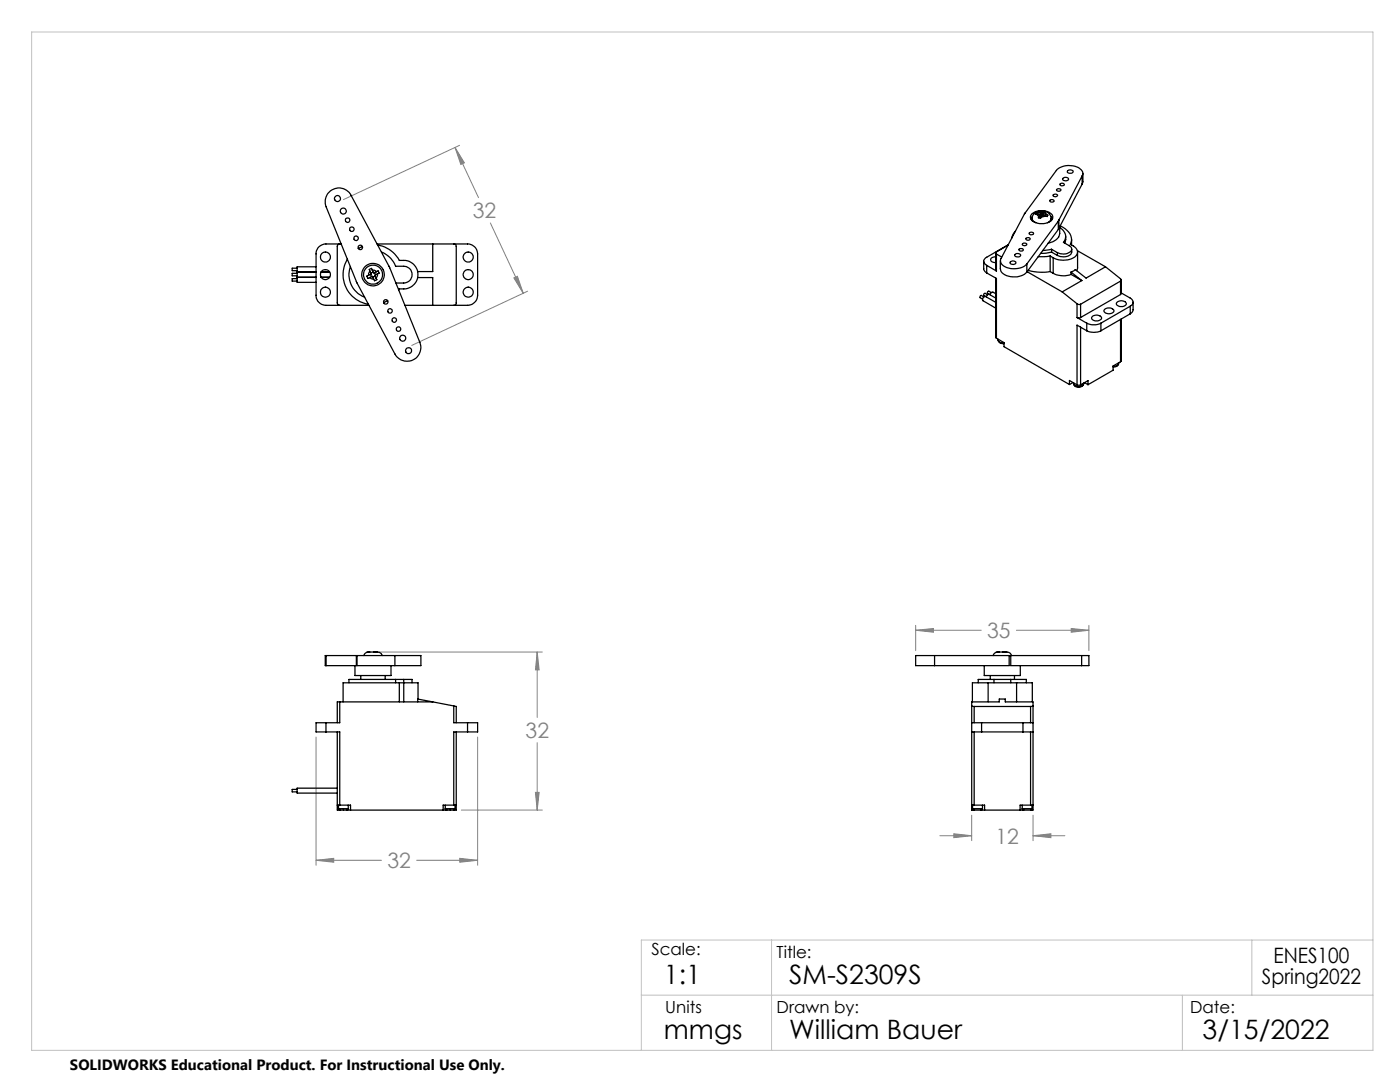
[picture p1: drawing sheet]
<svg xmlns="http://www.w3.org/2000/svg" width="279mm" height="216mm" viewBox="0 0 279 216" stroke-linecap="round" stroke-linejoin="round" font-family="sans-serif">
<g fill="none" stroke="#808080" stroke-width=".2">
<path d="M90.8 29.4l1.9 3.1-.7 .3zM90.8 29.4l4.7 10M91.7 29l-23.2 10.8M97.9 44.5l6.5 14M102.6 55.5l.7-.4 1.1 3.4zM105.3 58.1l-23.1 10.8M75.6 130.1h32.6M107.2 130.1l.4 3.6h-.7zM107.2 130.1v13.1M182.7 125.8l3.6-.4v.8zM182.7 124.8v5M182.7 125.8h13.1"/>
<path d="M202.8 125.8h14.5M213.8 125.4l3.5 .4-3.5 .4zM217.3 124.8v5M63.1 147.1v25.5M95.3 147.1v25.5M106.9 158.1h.7l-.4 3.5zM107.2 148.2v13.4M63.1 171.7l3.5-.4v.7zM63.1 171.7h13M83.1 171.7h12.2M91.8 171.3l3.5 .4-3.5 .3zM92.1 161.6h16.1"/>
<path d="M187.6 166.8h6.3M190.4 166.4l3.5 .4-3.5 .3zM193.9 162.7v5M206.2 166.8l3.5-.4v.7zM206.2 162.7v5M206.2 166.8h6.3"/>
</g>
<path d="M6.3 6.4h267.7v203.2h-267.7zM128 198.6h146M154 187.6v22M236 198.6v11M249.8 187.6v11M274 187.6h-146v22" fill="none" stroke="#c0c0c0" stroke-width=".2"/>
<path d="M91.8 171.3l3.5 .4-3.5 .3zM63.1 171.7l3.5-.4v.7zM106.9 158.1h.7l-.4 3.5zM107.2 130.1l.4 3.6h-.7zM190.4 166.4l3.5 .4-3.5 .3zM206.2 166.8l3.5-.4v.7zM182.7 125.8l3.6-.4v.8zM213.8 125.4l3.5 .4-3.5 .4zM90.8 29.4l1.9 3.1-.7 .3zM102.6 55.5l.7-.4 1.1 3.4z" fill="#808080"/>
<g fill="none" stroke="#000" stroke-width=".25">
<path d="M65.4 38.6a2.74 2.74 0 0 1 4.7 .4l7.6 14.3 6.1 15a2.75 2.75 0 0 1-1.4 3.5 2.75 2.75 0 0 1-3.6-1.2l-7.6-14.2-6.1-15.1a2.82 2.82 0 0 1 .3-2.7zM209.6 39.9l.5-.1 .2 .2a.43 .43 0 0 1-.4 .4 .43 .43 0 0 1-.4-.3zM210.3 38.8l.4-.1 .3 .2a.43 .43 0 0 1-.4 .4 .43 .43 0 0 1-.4-.4zM210.9 37.8a.48 .48 0 0 1 .4-.2 .48 .48 0 0 1 .4 .4 .49 .49 0 0 1-.8-.2zM211.6 36.7l.3-.2 .5 .2a.41 .41 0 0 1-.4 .4 .41 .41 0 0 1-.4-.4zM212.1 35.6a.68 .68 0 0 1 1.2 .2 .73 .73 0 0 1-1.2-.1zM213.1 34a.65 .65 0 0 1 1.1 .3 .69 .69 0 0 1-1.2-.1zM216 35.1a1.34 1.34 0 0 0-1.1-1.8 3.8 3.8 0 0 0-4.1 .7l-6.4 8.7-4.6 8.9a1.36 1.36 0 0 0 1.1 1.8 4 4 0 0 0 4-.7M216 35.1l-4.7 8.8M216 36.7l-4.7 8.9v-1.7M216 35.1v1.6M216.1 34.6v1.7l-.1 .4"/>
<path d="M59.3 55.4v.9h3.8M59.3 53.5h-1v.5h1M59.3 54.5h-1v.5h1M59.3 55.6h-1v.5h1M59.3 55.3h3.8M63.1 53.2h-3.8v1.1h3.8M63.1 54.3h-3.8v1M64.1 54.3h1.7M64.1 55.3h1.7M67.8 48.7l-.3 .1-.2 .3v11.4l.2 .4h.3M68.1 48.7h-3a1.93 1.93 0 0 0-2 2v8.2a1.99 1.99 0 0 0 2 2h8.5M69.3 51.7a6 6 0 0 0 4.2 9"/>
<path d="M69.9 53.2a4.8 4.8 0 0 0 2.9 6.1M72.3 49.2l-.8 .4M73.6 54.9l-.4 .2 .1 .3 .1 .2 .4-.2M73.8 55.4l.8 .3M73.8 55.4l.5-.3 .3 .6M73.8 54.1l-.2 .4v.4M73.8 54.1l.3 .6-.5 .2M73.9 54.8l.3 .4M74.3 53.9h.5l.3 .3M74.3 53.9l-.1-.3-.3 .1-.2 .1 .1 .3M74.3 53.9l.3 .6 .5-.3M74.5 54.3l-.5 .2"/>
<path d="M74.8 54.4l.2 .4M74.9 55.1l-.5 .2M75 55.5l.2 .3-.1 .1-.3 .1-.2-.3M75.1 54.2l.4-.2 .1 .3 .1 .2-.4 .1M75.2 48.7h18.1a1.99 1.99 0 0 1 2 2v8.2a2.05 2.05 0 0 1-2 2h-12.5M75.3 54.6v.4l-.3 .5M75.3 54.6l-.5 .3 .2 .6M75.4 48.9a6 6 0 0 1 4.3 3.1 2.96 2.96 0 0 1 3 .9 2.96 2.96 0 0 1 .4 3.1 3.1 3.1 0 0 1-3.4 1.6l-.1 .3M76.1 50.3a4.9 4.9 0 0 1 2.9 2.8h1.6a1.68 1.68 0 0 1 1.6 1.7 1.68 1.68 0 0 1-1.6 1.7h-1.6M83.4 55.4h3v5.5M86.4 48.7v5.5h-3M90.6 48.7l.3 .1 .2 .3v11.4l-.3 .4h-.2"/>
<path d="M196.3 52.1l.1 1.8 .5 .6M196.4 59.3l-.5-.4-.2 .1-.1 .4 .5 .3M196.9 59.3l.1-.4 .4-.2 1.3 .8M196.9 54.5l2 1.1v11.9M196.9 53v1.5M196.9 53l2 1.1M197.1 58.8l-.5-.3a.3 .3 0 0 0-.2 .5l.2 .1M197.8 58.4l-.5-.3-.2 .1-.1 .2 .4 .3M198.7 50.5v3.4l.2 .2M198.7 51.3a.69 .69 0 0 0-.7 .1 .69 .69 0 0 0-.2 .7l.9 .3M198.7 55.5v11.8l.2 .2M198.7 58.6l-.7-.3-.4 .5"/>
<path d="M198.9 50.7v3.4M198.9 50.7l1 .6M199.6 52v1.7a2.24 2.24 0 0 0 2.5 1.5 3.4 3.4 0 0 0 2.8-.9M201.2 48.9l-2.4 1.4-.1 .2 .2 .2M201.2 48.8l-4.3 2.5a.85 .85 0 0 0-.6 .8 .85 .85 0 0 0 .6 .9M201.7 52.2a.64 .64 0 0 1 1 .3 .69 .69 0 0 1-1.1-.1zM202.5 50.8a.72 .72 0 0 1 1.2 .2 .63 .63 0 0 1-.6 .3 .63 .63 0 0 1-.6-.5zM202.7 46.1l-.4 .5-.4 .9M203.4 49.7a.49 .49 0 0 1 .8 .2 .46 .46 0 0 1-.5 .2 .46 .46 0 0 1-.3-.4zM204.2 48.6l.4-.1 .3 .1a.43 .43 0 0 1-.4 .4 .43 .43 0 0 1-.5-.3zM204.7 47.6a.46 .46 0 0 1 .5-.2 .46 .46 0 0 1 .4 .4 .49 .49 0 0 1-.9-.2zM204.9 52.7v1.6"/>
<path d="M205 54.2l7 4M205.2 54a10.7 10.7 0 0 0 4.4 .2M205.5 46.4l.3-.1 .4 .2a.41 .41 0 0 1-.4 .3 .41 .41 0 0 1-.4-.3zM205.9 42.7a3.2 3.2 0 0 1 4.1 .2 1.11 1.11 0 0 1-1 1.6 3 3 0 0 1-3.2-.7l-.2-.5zM206 43.6a1.95 1.95 0 0 1 1.9-1.5 1.95 1.95 0 0 1 1.9 1.5M206 43.6l.2 .5 .5 .4M206 43.6v.4M206 43.3l-.3 .4M206.8 42.4h.4M206.8 42.4l-.2 .3h.4M206.8 42.5l-.1 .2M206.8 42.5l.2 .2"/>
<path d="M206.8 42.4v.1M207 42.7v.2l.4 .3M207 42.7l.6 .2M207.2 42.4l.5 .2M207.4 43.2l-.2 .3h.5l.1-.2M207.6 42.9l-.2 .3M207.6 42.9v.6M207.7 42.6v.8h-.1M207.9 42.2l-.7 .2M207.9 42.2l-.2 .4M208.1 42.1l.4 .1-.1 .1M208.1 42.1l-.2 .1"/>
<path d="M208.1 42.1v.1M208.1 42.2l-.3 1.1M208.1 42.2l.4 .1M208.2 42.7v.3M208.2 42.7l.6 .1M208.4 42.3l.4 .5M208.4 42.3l-.2 .4M208.6 43.1l-.8 .2M208.6 43.1l-.6-.2-.2 .4M208.8 42.8l.3 .1-.1 .3-.4-.1M209 43.1l-.1 .1M209.6 51.1l-2.4 .1"/>
<path d="M209.6 51.1l.6 .3M209.6 54.2l.6 .3M209.6 51.1v3.1M209.8 43.3l.2 .4M209.8 43.6l-.3 .6-.4 .3M209.8 43.6v.4M209.9 50.3l-2.2 .3M209.9 49.7l-1.8 .3M209.9 50.3l1.1 .7M209.9 49.7l1.1 .7M209.9 49.7v.6M210.2 54.5a4.4 4.4 0 0 0 3.5 .3"/>
<path d="M210.2 51.4v3.1M211 50.4v.6M211.2 44.1l-6.3 8.6M211.2 44.1v1.7l-6.3 8.5M211.3 43.9l-.1 .2M211.5 45.3v1.3a2.53 2.53 0 0 1-2.3 1.9M211.5 45.4a1.94 1.94 0 0 1 .7 3l1.2 .6a.73 .73 0 0 1 .5 .8 .73 .73 0 0 1-.6 .6l-1 .3-1.3-.3M211.6 45.1a3 3 0 0 1 2.1 3.3l-.1 .4 .6 .3a1.3 1.3 0 0 1 .8 1.4 1.3 1.3 0 0 1-1.1 1.1 4.5 4.5 0 0 1-3.7-.2M212 58.2l2.9 2.4M212.7 47.2l-.2 1.3M213.7 54.3l2.2 1.7M213.7 54.8l2.2 1.2"/>
<path d="M213.7 54.3v.5M213.9 47.8v1.1M213.9 49.7a1.41 1.41 0 0 1-2 1.5l-.9-.2M215 50l5.6 3.2M215.1 50.3v3.3l-.3 .4M215.9 56l-3.9 2.2M220.6 53.2l-3.9 2.3-2.1-1.7-.9 .5M220.6 53.2l3 2.4 .2 .2-.2 .3M223.6 56.1l-7.9 4.6M223.6 58.8l-7.9 4.6M223.6 56.1v2.7M223.8 55.9v2.7l-.2 .2"/>
<path d="M223.8 58.5l1.8 1a.87 .87 0 0 1 .5 .8 .87 .87 0 0 1-.5 .8M77.4 60l-.8 .4M198.7 60.3l-2-1.1a.56 .56 0 0 0-.5 .8l2.5 1.5M198.9 67.5l1.5 .9v.8l13 7.5M199.2 67.9a.91 .91 0 0 0 1.2 .7M199.2 67.9l.3 .4 .9 .1M199.2 67.7v.2M213.4 76.7v-.8l1.5 .9M214.1 76.3l-.7 .4M214.3 76.6a1.06 1.06 0 0 0 1 .7 1.06 1.06 0 0 0 1-.7M214.3 76.6a1.15 1.15 0 0 0 2 0M214.3 76.4v.2"/>
<path d="M214.9 60.6l.5 .2 .3-.1M214.9 63.4h.8M214.9 76.8h.8M214.9 60.6v2.8M214.9 63.4l2 1.1M215.7 60.7v2.7M215.7 65.3v11.5M216.3 76.4v.2M216.4 76.3l.7 .5M216.9 64.5a3.3 3.3 0 0 0 2.8 0M216.9 66a3.3 3.3 0 0 0 2.8 0M216.9 64.5v1.5"/>
<path d="M216.9 66l-2-1.1v11.9M217.1 76.8v-.8l-1.4 .8M218 63.2a1.21 1.21 0 0 1 1.9 .3 1.18 1.18 0 0 1-2.1 0zM219.7 64.5v1.5M220.5 61.7a1.21 1.21 0 0 1 1.8 .3 1.14 1.14 0 0 1-2 0zM222.9 60.3a1.21 1.21 0 0 1 1.9 .3 1.18 1.18 0 0 1-2 0zM223.2 72.5a.89 .89 0 0 1-1.1 .7M223.2 72.5l-.2 .5-.9 .1M223.2 72.4v.1M223.6 63.7v8.5M223.6 72.2l-1.5 .8v.9l-5 2.9M223.8 63.6v8.4l-.2 .2"/>
<path d="M225.6 61.1l-5.9 3.4M225.6 61.1v1.5M225.6 62.6l-5.9 3.4M226.1 60.3v1.7l-.5 .6M65.1 130.8h-.2v2h.2M65.1 130.8h6M65.1 130.8v2M70.8 132.8v2h7.2v-2M71.1 130.8h.2M71.1 130.8v2h-6M71.3 130.8v2h7.5M71.3 130.8h7.5"/>
<path d="M72 134.8v.8M73.2 130.2l-.4 .2-.2 .4M73.5 130.1h.3M73.6 130.1h.1M73.6 130.1l-.4 .1 .6-.1M73.8 130.1h.8M74.6 130.1l.6 .1-.2-.1M74.6 130.1h.4M74.8 130.1v.1M75 130.1h.3a.97 .97 0 0 1 1 .7M76.9 134.8v.8M78.8 130.8h5.2v2h-5.2"/>
<path d="M78.8 130.8v2M79 135.6h-9.4v.6M79 135.6v.6M79 135.6h1.6M79.7 136.2h-11.2v3.9M79.7 136.2h3.7v3.3M79.7 136.2v3.9M80.6 135.6h1.6v.6M80.6 135.6v4.5M186.5 130.8h-3.8v2h3.8M186.5 130.8h14.9M186.5 130.8v2"/>
<path d="M196.4 132.8v2h7.2v-2M197.2 136.2h5.7M197.2 136.2h-3.1v3.9M197.2 136.2v3.9M197.6 134.8v.8M198.4 135.6h3.3M198.4 135.6h-3.2v.6M198.4 135.6v.6M198.8 130.2l-.4 .2-.2 .4M199.1 130.1h.3M199.1 130.1l-.3 .1 .6-.1M199.1 130.1h.1"/>
<path d="M199.4 130.1h.8M200.2 130.1l.6 .1-.2-.1M200.2 130.1h.4M200.4 130.1v.1M200.6 130.1h.3a.97 .97 0 0 1 1 .7M201.4 130.8h.3M201.4 130.8v2h-14.9M201.7 135.6h3.1v.6M201.7 130.8v2h14.2M201.7 130.8h14.2M201.7 135.6v.6M202.5 134.8v.8"/>
<path d="M202.9 136.2h3.1v3.9M202.9 136.2v3.9M215.9 130.8h1.4v2h-1.4M215.9 130.8v2M59.3 157.5h-1v.5h1M65.1 144.2h-2v1.9h2M65.1 146.1h2.7v14.6M65.1 144.2v1.9M67.3 157.3h-8v1h8M67.3 146.1v15.5h.6M67.8 140.1h-.5v4.1M67.8 140.1v4.1h-2.7"/>
<path d="M67.8 140.1h18.6M83.4 140.1v-.6l3 .6M86.4 140.1l4.2 .8M90.6 140.9l.5 .1v3.2M90.6 140.9v3.3h2.7M91.1 146.1v15.5h-.6M93.3 144.2h2v1.9h-2M93.3 146.1h-2.7v14.6M93.3 144.2v1.9M193.9 144.2h2M193.9 146.1h2M193.9 140.9l.5 .1"/>
<path d="M194.4 141h11.3M194.4 141v3.2M194.4 146.1v14.6M195.9 146.1h8.3M195.9 144.2h8.3M195.9 144.2v1.9M204.2 144.2h2M204.2 146.1h2M204.2 144.2v1.9M205.7 141v3.2M205.7 146.1v14.6M206.2 140.9l-.5 .1"/>
<path d="M67.3 160.7h.5M67.6 161.4l.3 .2M67.6 161.4h1.9M67.6 160.7v.7M67.8 160.7h2.2v.9M67.9 161.6h1.3M69.2 161.6h.8M69.5 161.4l-.3 .2M69.5 160.7v.7M70 161.6h18.4M88.4 161.6h.7M88.9 161.4l.2 .2"/>
<path d="M88.9 161.4h1.9M88.9 160.7v.7M89.1 161.6h1.4M90.6 160.7h.5M90.6 160.7h-2.2v.9M90.8 161.4l-.3 .2M90.8 160.7v.7M193.9 160.7h.5M194.1 161.4l.3 .2M194.1 161.4h2M194.1 160.7v.7M194.4 161.6h-.5v-21.5h5.5v-.6h1.2v.6h5.6v21.5h-.5"/>
<path d="M194.4 161.6h1.4M194.4 160.7h2.1v.9M195.8 161.6h.7M196.1 161.4l-.3 .2M196.1 160.7v.7M196.5 161.6h7.1M203.6 161.6h.7M204 161.4l.3 .2M204 161.4h2M204 160.7v.7M204.3 161.6h1.4M205.7 160.7h.5"/>
<path d="M205.7 160.7h-2.1v.9M206 161.4l-.3 .2M206 160.7v.7"/>
<circle cx="67.4" cy="39.6" r=".6"/>
<circle cx="64.9" cy="58.3" r="1"/>
<circle cx="64.9" cy="51.3" r=".99"/>
<circle cx="64.9" cy="54.8" r="1"/>
<circle cx="68.5" cy="42.1" r=".59"/>
<circle cx="69.4" cy="43.9" r=".44"/>
<circle cx="70.2" cy="45.7" r=".44"/>
<circle cx="71.1" cy="47.5" r=".44"/>
<circle cx="71.9" cy="49.4" r=".44"/>
<circle cx="74.4" cy="54.8" r="2.25"/>
<circle cx="74.5" cy="54.8" r="1.89"/>
<circle cx="93.4" cy="58.3" r="1"/>
<circle cx="93.4" cy="54.8" r="1"/>
<circle cx="93.4" cy="51.3" r=".99"/>
<circle cx="77" cy="60.2" r=".44"/>
<circle cx="77.8" cy="62" r=".44"/>
<circle cx="78.7" cy="63.8" r=".45"/>
<circle cx="79.5" cy="65.7" r=".44"/>
<circle cx="80.4" cy="67.5" r=".59"/>
<circle cx="81.5" cy="70" r=".59"/>
</g>
<g font-size="5.3">
<text x="132.5" y="196.4">1:1</text>
<text x="157.5" y="196.4">SM-S2309S</text>
<text x="132.5" y="207.4">mmgs</text>
<text x="157.5" y="207.4">William Bauer</text>
<text x="240" y="207.4">3/15/2022</text>
</g>
<g font-size="4.2" fill="#808080">
<text x="94.3" y="43.5">32</text>
<text x="197" y="127.4">35</text>
<text x="104.9" y="147.3">32</text>
<text x="77.3" y="173.2">32</text>
<text x="198.7" y="168.3">12</text>
</g>
<g font-size="4.2">
<text x="251.9" y="196.4">Spring2022</text>
<text x="254.2" y="192.2">ENES100</text>
</g>
<g font-size="3.3">
<text x="130" y="190.6">Scale:</text>
<text x="155" y="191.2">Title:</text>
<text x="132.8" y="202.2">Units</text>
<text x="155" y="202.2">Drawn by:</text>
<text x="237.5" y="202.2">Date:</text>
</g>
<text font-size="3" x="14" y="213.5">SOLIDWORKS Educational Product. For Instructional Use Only.</text>
</svg>
